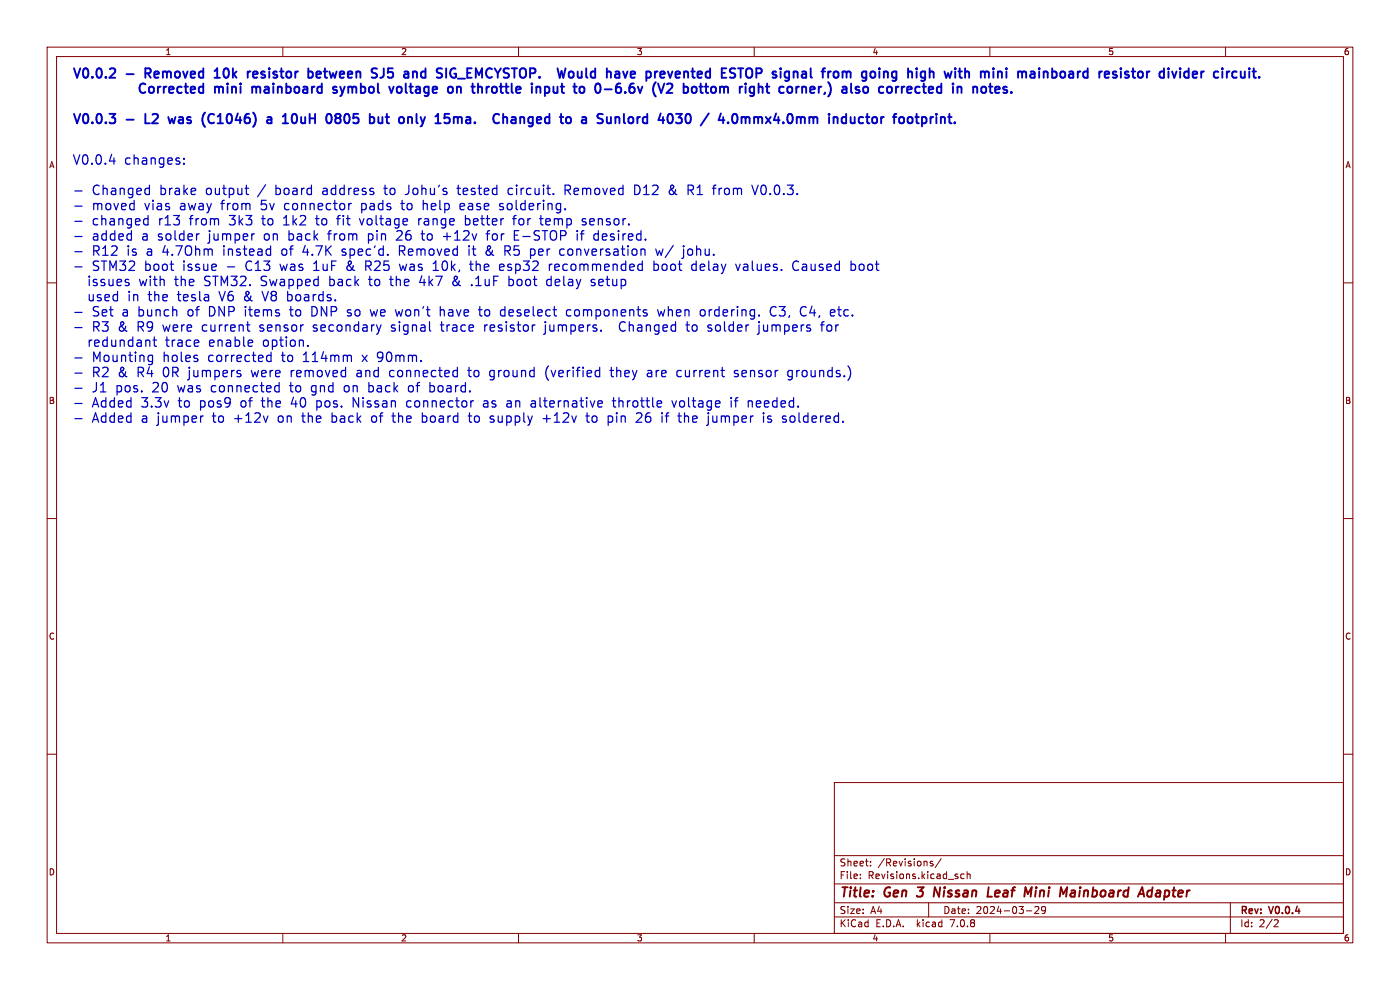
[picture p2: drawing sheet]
<svg xmlns="http://www.w3.org/2000/svg" width="297mm" height="210mm" viewBox="0 0 297 210" stroke-linecap="round" stroke-linejoin="round" font-family="sans-serif">
<g fill="none" stroke="#840000" stroke-width=".21">
<path d="M10 10h277v190h-277zM12 12h273v186h-273zM60 10v2M110 10v2M160 10v2M210 10v2M260 10v2M10 60h2M285 60h2M10 110h2M285 110h2M10 160h2"/>
<path d="M285 160h2M177 166h108v32h-108zM60 198v2M110 198v2M160 198v2M177 194.5h108M177 191.5h108M177 187.5h108M177 181.5h108M182.5 186.3v.1M182.5 185.5v.1M184.7 183.6v.1"/>
<path d="M184.7 182.8v.1M197 191.5v3M197.9 182.8l-.4-.1-.2 .2 .1 .2 .5 .2v.3h-.6M199.7 182.1l-1.3 2M204.5 185.5l-.4-.1-.3 .3 .2 .6h.5M205.2 185.5l.2-.1 .3 .1 .1 .9M205.2 184.9v1.5M210 198v2M217.7 193.2h1.2M219.5 192.4l.6-.1 .3 .4-.9 1.1h.9M221.8 192.9l-.3 .3h-.3l-.2-.3v-.3l.2-.3 .5 .1 .1 .2a1 1 0 0 1-.4 1.2h-.3M260 198v2"/>
<path d="M261 191.5v6.5M270.5 195.1l.5 .1 .2 .3-1 1.1h1"/>
</g>
<g fill="none" stroke="#840000" stroke-width=".4">
<path d="M194.5 190l.2 .2M194.7 188.2h1.2M198.1 190.2l.2-2 .9 2M209.5 190.2h.9M211.3 189l-.2 .9 .2 .3M212.1 189.4l-1 .1M219.8 188.9l-.2 1.3M219.8 188.2v.2M227.3 189h.7v1.2M228 190.1l-.7 .1M228.1 189.4l-.9 .1M243.8 188.9l.6 .1"/>
<path d="M244.3 190.1l-.2 .1M244.5 188.2l-.2 2M245.9 188.9l-.5 .1M246 189.4h-.5a.4 .4 0 0 0-.3 .4 .4 .4 0 0 0 .2 .4h.5"/>
</g>
<g fill="none" stroke="#0000c2" stroke-width=".4">
<path d="M24.1 14.5l.4 .4-.1 .5-1.2 1.1h1.3M30.8 17.9a.8 .8 0 0 0-1 0 .8 .8 0 0 0-.2 1 .75 .75 0 0 0 .4 .7 .75 .75 0 0 0 .8-.1M30.8 15.5h.8M31.6 14.5h-.8v2M31.8 18.5l.2-.1a.54 .54 0 0 1 .6 .4v.7l-.6 .2-.4-.4v-.5zM33.5 18.4v1.3M34.1 18.4l-.4 .1-.2 .3M34.7 18.4v1.3M35.3 18.4l-.4 .1-.2 .3M45.5 16.5h1.1M45.5 15.1l.6-.6v2M51 17.7v.2"/>
<path d="M51 18.4v1.3M53.1 15.2l-.4 .1M54.4 15.2h-.4l-.3 .2 .1 1 .6 .1M54.6 15.6l-.9 .2M59.2 18.4l.5 .1 .1 .2v1M60.7 17.7v2M60.7 19.6l.2 .1M60.9 18.4l-.2 .1M66 15.2l.4 .3v.6l-.4 .4M68 15.3l-.6-.1-.3 .2 .1 1h.8M68.1 15.6l-1 .2M76.6 18.5l.5-.1 .4 .4v.5l-.2 .3h-.7"/>
<path d="M78.9 18.4a.54 .54 0 0 0-.6 .4l.1 .7 .5 .2M81.4 14.5v1.4a.64 .64 0 0 1-.8 .6M90.1 19.5l.3 .2 .5-.1M90.1 15.2l-.6 .1-.2 .2 .1 .8 .7 .2M90.9 18.5l-.5-.1-.3 .2M90.9 18.4l-.1 1.8a.54 .54 0 0 1-.7 .1M96.2 14.5l.4 .1M96.4 15.6h.3v.7l-.3 .2M97.1 16.7h1.5M103.2 18.4v1.3M103.8 18.4l-.4 .1-.2 .3M104.7 18.4l-.3 .4v.5l.3 .4"/>
<path d="M109.6 19.6h.8M109.6 18.5l.6-.1 .2 .1 .1 .4-1 .1M121.6 18.4h.8M122 19.6l.4 .1M122.6 15.2v1.2l.5 .1 .3-.2M123.1 18.5l.5-.1 .4 .4v.5l-.4 .4-.5-.1-.2-.3v-.5zM123.4 15.2v1.3M124.4 14.5v1.7l.2 .3M132.6 19.5v.2M133.9 17.8a1.52 1.52 0 0 0-.2 1.8l.2 .1M133.9 18.5l-.4 .4M139 17.5a2.32 2.32 0 0 0 .1 3"/>
<path d="M144 15.2l.2 .1 .1 .3-1 .2M144.2 16.4l-.2 .1M145.1 15.2v1.3M145.2 15.3l-.1 .1M148.4 18.4h.7M148.7 19.6l.4 .1M149.5 18.4h.8M149.8 17.7v1.7l.1 .2 .4 .1M151 18.5l.5-.1 .4 .4v.5l-.4 .4-.5-.1-.2-.3v-.5zM159.8 18.4l-.6 .1-.2 .3 .1 .7 .7 .2M160.5 15.5h.7a.54 .54 0 0 0 .4-.5 .54 .54 0 0 0-.4-.5h-.7v2M170.5 18.4l.4 .1 .1 .2v1"/>
<path d="M172.6 18.4h-.4l-.3 .3 .1 .9 .6 .1M172.8 18.9l-.9 .1M180.6 17.7v1.7l.2 .3M183.2 15.2l.6 .1M183.8 16.4l-.6 .1M183.8 15.2l-.1 1.8M185 15.2l-.4 .3v.6l.4 .4M192.7 15.3h.7l.1 1.2M195.1 18.5l-.5-.1-.4 .4v.5l.2 .3h.7M203.1 18.6l.3-.2 .5 .1 .1 1.2M203.1 18.4v1.3M203.3 15.2h.8"/>
<path d="M203.6 14.5v1.7l.1 .2 .4 .1M212 15.2h.3l.3 .2v1.1M221.4 15.2v1.3M222 15.2l-.6 .2M229 15.2h.2M230.6 15.2l-.6 .1-.2 .2 .1 .8 .7 .2M246.2 16.4h.7M246.2 15.3h.7M246.9 14.5v2M247.9 14.5v.2M247.9 15.2v1.3M260.8 15.2l-.4 .2"/>
<path d="M262.2 15.2h-.4l-.4 .3 .1 .8 .7 .2M23.2 24.2h1.3l-.7 .7M24.1 24.9l.4 .4v.5l-.4 .4M30.8 24.2v2h1M35.7 24.8l.4 1.4 .4-1 .3 1M43.5 23.9l-.1 .1M44.6 24.2l-.4 .8 .1 .7 .3 .4M56.7 24.9h.8l.1 1.3M57.6 25.3l-.7 .1a.39 .39 0 0 0-.3 .4 .39 .39 0 0 0 .3 .4l.7-.1M62.4 24.2h.2a1.25 1.25 0 0 1 0 2h-.2M71.5 24.2h.6l.2 .3-.4 .5M71.5 25h.4"/>
<path d="M71.9 25l.3 .2 .1 .6-.2 .3-.6 .1M73.3 24.2l-.3 .7 .1 .9 .2 .3M81.8 24.8h.8M82.1 24.2v1.7l.1 .2 .4 .1M89.2 24.8l.5 1.4M89.7 26.2l-.2 .4-.3 .2M90.2 24.8l-.5 1.4M97.7 24.8l.3 .3v1.1M99.1 24.8l-.2 .1M99.1 25.4a.39 .39 0 0 0-.3 .4 .39 .39 0 0 0 .3 .4M108.6 24.9h.7l.1 1.3M109.4 25.3l-.7 .1a.39 .39 0 0 0-.3 .4 .39 .39 0 0 0 .3 .4l.7-.1"/>
<path d="M110.4 25l.2-.2 .5 .1 .1 1.3M110.4 24.8v1.4M112.2 26.7h.6M112.8 24.8h-.3l-.4 .4 .1 .8 .6 .2M127.8 26l-.3 .2-.8-.1M127.9 24.2h-.8l-.4 .3 .2 .5 .9 .4M132.4 24.2v1.7l.2 .3M136.4 25.8l.3 .4 .6-.1M137.3 24.9l-.6-.1-.3 .4M150.4 24.1l-1.8 2.5M158.7 24.8l.3 .3v1.1M159.1 20.3l.5 .1"/>
<path d="M160 24.8v1.4M160.7 24.9l-.4-.1-.3 .2M164.6 24.1l-.4 1.4h1.2M165.1 24.8v1.4M186.9 24.8v1.4M187.5 24.8l-.4 .1-.2 .3M189.4 24.8h.8M202.6 26v.2"/>
</g>
<g fill="none" stroke="#0000c2" stroke-width=".25">
<path d="M23.2 34.2h1.3M56.4 39.2l-1.8 2.5M58.5 39.3v2M59.1 39.9l-.6 .1M81.4 39.9h.8M81.7 39.3v1.7l.1 .2 .4 .1M98.9 39.9h-.4l-.2 .3 .1 1 .5 .1M109.6 39.3v.2M109.6 39.9v1.4M120.6 39.3l.4 .4-.1 .4-.3 .2M136.5 39.8l.6-.5v2M154.4 39.9l.3 .4v.6l-.3 .4"/>
<path d="M15.9 40.5h1.5M15.9 43.7h1.5M15.9 47h1.5M15.9 50.2h1.5M15.9 53.4h1.5M15.9 56.6h1.5M35 52.1l-.5 1.4h1.3M37 59.3h.8M43.8 58.6l-.3 .2-.1 .4 .2 .2 .6 .2M46.8 43.2h.8M47.5 52.8v1.4M48.6 47.5l.3 .2"/>
<path d="M52.8 55.4a1.08 1.08 0 0 0-.6 1 1.08 1.08 0 0 0 .6 1M55.4 44.3l.3 .2h.5M55.5 42.5l-.1 .9 .3-.1h.5M55.5 46.4h.8M55.8 45.7v1.7l.3 .3M55.8 58.6l-.3 .2-.1 .4 .2 .2 .6 .2M56.7 49.6l-.4 .1-.2 .3 .1 .7 .5 .2M58.5 41.2l.6 .1M59.4 56l.4 1.4 .4-1 .3 1M60.2 47.7h1.1M60.4 46.2l.3-.5v2M60.5 44.4l.6 .1"/>
<path d="M60.6 52.9l-.4-.1-.3 .2-.1 .8a.54 .54 0 0 0 .8 .3M61.1 43.2l-.6 .1M61.5 49.6l.6 .1M62.1 50.8l-.6 .1M64.3 53.5h1.2M65.2 52.8v1.4M66.5 57.4h1.2M66.9 46.4h.8M67.2 47.4l.1 .2 .4 .1M68.5 40h.8M69.2 40.5h-.5a.39 .39 0 0 0-.3 .4 .39 .39 0 0 0 .3 .4h.5M69.5 49.6h.8"/>
<path d="M70 59.4l.5-.1 .4 .3v.6l-.2 .3h-.7M72.8 45.7v.2M72.8 46.4v1.3M72.8 53.5l.5 .1 .1 .3-.3 .3h-.4M72.8 52.8l.5 .1M74.2 56.4l.9 1M74.5 55.9l-.1 .1M74.9 56.3l-.1 .5-.5 .6M76.7 43.3l.6-.1 .4 .3v.6l-.2 .3h-.8M76.7 43.2v2M78.3 46.4l-.4 .4v.5l.4 .4M78.4 49.6l.5 .1 .2 .3-.1 .7-.6 .2"/>
<path d="M79.9 59.3l-.4 .3v.6l.4 .4M80.5 56.2l-1.1 1.2h1.2M84.6 59.3l-.4 .1M84.7 52.2h.8l.4 .3-.2 .6-1 .1M85.2 53.2l.7 1M86.3 56l-.4 1.4M86.7 43.2l-.3 .3v.6l.3 .4M87 56.7v.6M90.1 46.5h.7l.1 1.2M90.8 49.7l.5-.1 .4 .4M90.9 46.9l-.6 .1a.39 .39 0 0 0-.3 .3 .39 .39 0 0 0 .3 .4l.6-.1M91 58.6v2"/>
<path d="M91.7 50.6l-.4 .3-.5-.1M91.8 43.2l-.3 .2v.8l.3 .3M91.8 59.3l-.8 .7M92.5 43.6l-1 .2M94 57.2l.3 .2 .3-.1M94.3 55.4l-.3 .2M94.5 55.4l.1 .1M96.5 50.9h1.1M99.2 40.4l-.9 .2M100 43.2l-.6 .1M100.1 43.7h-.5a.39 .39 0 0 0-.3 .4 .39 .39 0 0 0 .3 .4h.5M100.2 52.8h.7"/>
<path d="M100.5 54.1l.4 .1M101.3 46.5l-.6-.1-.2 .3v.9h.8M101.3 56l.5 .1 .1 .2v1.1M101.4 46.9l-.9 .1M102.9 59.3l.1 1.2M104.5 49.8l.6-.2 .4 .4v.6l-.2 .2-.5 .1-.3-.2M107.7 43.3l.3-.1 .5 .1M107.7 44.3l.3 .2 .5-.2M109.3 52.9h.5l.3 .2M110.1 54l-.3 .2h-.5M110.4 59.3l.3 .3v.6l-.3 .4M110.7 46.4l.4 .4v.5l-.4 .4"/>
<path d="M110.9 50.2h1.6M117.6 46.4v1.3M117.9 46.4l-.3 .2M119.6 58.6l.1 1.9M120.4 40.3l.6 1M120.4 56.1l-.6-.1-.4 .4v.6l.2 .3h.8M122.4 52.8v1.4M122.5 52.9l-.1 .1M122.6 40l-.5-.1-.3 .3 .1 1h.7M122.7 40.4l-.9 .2M126.2 49.7l-.2 .3v.6l.2 .2M126.9 46.4v1.3"/>
<path d="M127.2 46.4l-.3 .2M128.5 59.3h.8M128.8 58.6v1.7l.1 .2 .4 .1M129.5 50.8l.6 .1M129.5 50l.1 .2 .5 .1M130.1 49.6l-.5 .1-.1 .2M136.5 41.3h1.2M140.6 56.1l.5-.1 .4 .4-.1 .8-.3 .2-.5-.1M142.8 52.1l-1.7 2.5M142.9 56l-.4 .1-.2 .3 .1 .8 .5 .2M147.9 41.3h1.1M148.1 52.8h.3l.2 .3v1.1"/>
<path d="M150.5 57.3l.1 .1M160.6 56v1.1l.3 .3M163.4 41.1v.2M172.1 56l.1 1.3 .4 .1 .3-.2M172.9 56v1.4M184.9 56.1l.2 .3v.6l-.2 .3M185.7 56h.8M186 55.4v1.7l.1 .2 .4 .1M15.9 66.3h1.5M15.9 69.5h1.5M15.9 75.9h1.5M15.9 79.1h1.5"/>
<path d="M31.4 62.5h.8M34.6 68.9l.3 1.4M34.7 78.3v1.2M37.6 62.5h.8M37.9 61.8v1.7l.3 .3M40 65.9v.9M40.2 77.9v.2M40.2 78.6v1.7l-.3 .3M43.4 60.5l.8 .1M43.7 68.9l-.6 .1-.2 .3 .1 .8 .7 .2M44.5 65v2h.4M46.5 61.8l.6 2 .7-2"/>
<path d="M52.5 62.9l.7 .8M52.5 61.8l.3 .4-.7 .7M52.7 65.7h.8M53.1 63.2l-.6 .6M53.3 78.6l.4 1.3 .4-.9 .4 .9M55.1 70.2h.8M55.4 60.5l.8 .1M55.9 69l-.5-.1-.3 .3 .1 .3 .7 .2M56.5 72.1l-.5 .2-.1 .8a.54 .54 0 0 0 .6 .4M56.9 61.8l-.6 2M59.7 75.4h.8M61.4 65.7h.8"/>
<path d="M61.7 66.7l.1 .2 .4 .1M62.2 78.6h.2M62.9 62.6l-.2 .3v.5l.2 .3M64.4 76.7h1.1M66.7 69.6l.5 .1 .1 .3-.3 .3h-.4M66.7 68.9l.5 .1M66.9 65.1l.4 .8-.1 .7-.3 .3M75.7 65.7l-.4 .4v.6l.4 .3M76 78.6l.6 .1v1.2M76.6 79.1h-.6M76.6 79.8l-.6 .1M76.8 75.4l1.1 1.3"/>
<path d="M77.9 75.4l-1.1 1.3M80.8 65.8v1.1M81 74.8l.2 .3M81.2 75.8l-.3 .7M81.2 75.5l-.2 .3M81.7 66.2l-1 .2M83.1 69.5l.5 .1 .3 .3-.1 .3-.6 .1M83.1 69h.7M84.5 78.7l-.1 .3v.5l.1 .3M86.3 66.9l.4 .1M86.7 65.7l-.4 .1M94.8 68.9v1.4"/>
<path d="M95.4 65.7l.6 .1 .1 1.2M95.4 68.9l-.4 .1-.2 .3M96.1 66.2l-.7 .1M96.1 66.9l-.7 .1M97.6 60.6h.1M101.6 79l-.4-.4a.54 .54 0 0 0-.7 .4v.5l.2 .3 .5 .1 .4-.4M104 69.6l.9-.2-.1-.4-.5-.1-.3 .3 .1 1h.7M106.4 78.6l-.4 .1M109.7 66.9l.2 .1M110 65.7l-.3 .3 .3 .4M117.5 70.1l-.6 .2M117.5 68.9v1.4"/>
<path d="M117.9 78.6l-.5 1.3M118.6 78.7v1.1M119.5 79.1l-1 .1M122.7 65.8l.2 .3v.6l-.2 .2M123.8 65.7v1.3M124.4 65.7l-.6 .2M131.1 78.6l.5 .1 .1 .2v1M131.4 69.4a.75 .75 0 0 0 .4 .8 .75 .75 0 0 0 .8-.1M131.5 68.7l-.1 .4M132.8 78.6l-.3 .3v.7l.3 .3M133.5 69.1l.3-.2 .5 .1 .1 1.3M133.5 68.3v2"/>
<path d="M133.5 79.1l-1 .1M140.4 79.6l.2 .3h.4M141 78.6h-.4l-.2 .3M141.3 79.1l-.9 .1M142.4 65.7l.2 .3v1M144.2 65.7h-.4l-.3 .3 .1 .9 .6 .1M144.5 66.2l-1 .2M147.2 78.6v1.3M147.8 78.6l-.4 .1-.2 .3M153.7 70l.3 .3M159.2 78.8l.3-.2 .5 .1 .1 1.2M159.2 78.6v1.3"/>
<path d="M164.1 68.9l.4 .1 .1 .2M164.6 69.2v1.1M165.2 68.9l-.5 .1-.1 .2M167.5 66.9l-.2 .4M171 78.7l.2 .3v.5l-.2 .3M177.7 68.9h.2M15.9 82.4h1.5M15.9 85.6h1.5M15.9 88.8h1.5M37.7 81.8l.4 1.3M42.5 85v2M42.5 86.3l.2 .1"/>
<path d="M42.7 85l-.2 .1M45 88.2h.8M45.6 81.8h-.4l-.4 .4 .1 .7 .7 .2M49.8 88.8h1.5M51.8 85l-.5 .1-.2 .3 .1 .8 .6 .2M55.4 85h.8M55.8 86.3l.4 .1M59.9 88.3l-.5-.1-.4 .4v.6l.2 .3h.7M61.4 81.8h.8M61.7 81.1v1.7l.1 .2 .4 .1M61.8 85.7h1.2M62.7 85v1.4"/>
<path d="M66.5 81.8l.5 .1M67 83l-.5 .1M67 81.8v1.6l-.2 .3M67.4 85h.4l.4 .4-.1 .8-.7 .2M71.2 88.3l.2 .3v.6l-.2 .3M73.9 81.9l.2 .3v.6l-.2 .2M74.9 84.4l1.2 2v-2M80.3 81.8l-.2 .1M80.3 82.4a.39 .39 0 0 0-.3 .4 .39 .39 0 0 0 .3 .3M80.5 88.2h.7M84.8 88.2l.5 .1 .1 .2v1.1M88.3 81.8h.7"/>
<path d="M88.6 85l-.4 .1-.2 .3 .1 .8 .5 .2M88.8 81.1l-.3 .3v1.7M91.4 89.4l.3 .2 .5-.1M92.2 88.3l-.5-.1-.3 .2M93.1 83h.7M93.1 81.9h.7M101.3 88.2l.4 .4v.6l-.4 .4M104.4 86.3h.7M105.1 85.1l-.5-.1-.2 .3 .1 .3 .6 .2M109.7 85h.3l.3 .3v1.1M115.3 85h.8M115.6 84.4v1.7l.1 .2 .4 .1"/>
<path d="M117.6 89.6h1.1M118 87.9l.2-.3v2M131.6 85l.5 .1 .1 .2v1.1M133.1 85v1.4M133.7 85l-.4 .1-.2 .3M145 85.1l.2 .3v.6l-.2 .3M145.2 87.6v2M145.8 88.2l-.6 .2M146.1 84.4v1.7l.3 .3M155.7 89.5l.6 .1M155.7 88.2v2M156.3 88.2l-.6 .1"/>
<path d="M158.7 85v1.4M159.5 85.1l-.5-.1-.3 .2M162.8 85l.2 .1 .1 .4-.9 .2M163 86.3l-.2 .1M168.3 88.2l-.5 .1-.2 .3 .1 .8 .6 .2M172.5 88.2l-.2 .3v.8l.2 .3M173.2 88.7l-.9 .2"/>
</g>
<g font-size="2.8" fill="#0000c2">
<text x="15.2" y="16.8">V0.0.2</text>
<text x="26.9" y="16.8">-</text>
<text x="31.7" y="16.8">Removed</text>
<text x="47.3" y="16.8">10k</text>
<text x="55" y="16.8">resistor</text>
<text x="68.7" y="16.8">between</text>
<text x="83" y="16.8">SJ5</text>
<text x="90.6" y="16.8">and</text>
<text x="98.4" y="16.8">SIG_EMCYSTOP.</text>
<text x="125.7" y="16.8">Would</text>
<text x="136.8" y="16.8">have</text>
<text x="146" y="16.8">prevented</text>
<text x="162.8" y="16.8">ESTOP</text>
<text x="174.4" y="16.8">signal</text>
<text x="185.8" y="16.8">from</text>
<text x="195" y="16.8">going</text>
<text x="205.5" y="16.8">high</text>
<text x="214.2" y="16.8">with</text>
<text x="222.5" y="16.8">mini</text>
<text x="231.2" y="16.8">mainboard</text>
<text x="249.3" y="16.8">resistor</text>
<text x="262.9" y="16.8">divider</text>
<text x="36.2" y="20">Corrected</text>
<text x="52.9" y="20">mini</text>
<text x="61.6" y="20">mainboard</text>
<text x="79.6" y="20">symbol</text>
<text x="92.4" y="20">voltage</text>
<text x="105.6" y="20">on</text>
<text x="111.5" y="20">throttle</text>
<text x="124.9" y="20">input</text>
<text x="134.7" y="20">to</text>
<text x="140" y="20">0-6.6v</text>
<text x="153" y="20">(V2</text>
<text x="160.3" y="20">bottom</text>
<text x="173" y="20">right</text>
<text x="182.3" y="20">corner,)</text>
<text x="196.4" y="20">also</text>
<text x="205" y="20">corrected</text>
<text x="15.2" y="26.4">V0.0.3</text>
<text x="26.9" y="26.4">-</text>
<text x="31.7" y="26.4">L2</text>
<text x="37.5" y="26.4">was</text>
<text x="45.4" y="26.4">(C1046)</text>
<text x="60" y="26.4">a</text>
<text x="64.1" y="26.4">10uH</text>
<text x="74.2" y="26.4">0805</text>
<text x="84.1" y="26.4">but</text>
<text x="91.2" y="26.4">only</text>
<text x="99.7" y="26.4">15ma.</text>
<text x="113.6" y="26.4">Changed</text>
<text x="128.7" y="26.4">to</text>
<text x="134" y="26.4">a</text>
<text x="138.1" y="26.4">Sunlord</text>
<text x="151.8" y="26.4">4030</text>
<text x="161.8" y="26.4">/</text>
<text x="166.2" y="26.4">4.0mmx4.0mm</text>
<text x="190.3" y="26.4">inductor</text>
<text x="15.2" y="35.1">V0.0.4</text>
<text x="26.5" y="35.1">changes:</text>
<text x="19.6" y="41.5">Changed</text>
<text x="34.2" y="41.5">brake</text>
<text x="44.3" y="41.5">output</text>
<text x="55.7" y="41.5">/</text>
<text x="59.7" y="41.5">board</text>
<text x="70.1" y="41.5">address</text>
<text x="83.6" y="41.5">to</text>
<text x="88.4" y="41.5">Johu's</text>
<text x="99.8" y="41.5">tested</text>
<text x="110.9" y="41.5">circuit.</text>
<text x="123.2" y="41.5">Removed</text>
<text x="138.3" y="41.5">D12</text>
<text x="146" y="41.5">&amp;</text>
<text x="150.4" y="41.5">R1</text>
<text x="156.2" y="41.5">from</text>
<text x="164.9" y="41.5">V0.0.3.</text>
<text x="19.6" y="44.7">moved</text>
<text x="19.6" y="48">changed</text>
<text x="31" y="44.7">vias</text>
<text x="34" y="48">r13</text>
<text x="38.8" y="44.7">away</text>
<text x="40.9" y="48">from</text>
<text x="47.9" y="44.7">from</text>
<text x="49.6" y="48">3k3</text>
<text x="56.7" y="44.7">5v</text>
<text x="57" y="48">to</text>
<text x="61.8" y="48">1k2</text>
<text x="62" y="44.7">connector</text>
<text x="69.1" y="48">to</text>
<text x="73.9" y="48">fit</text>
<text x="78.6" y="44.7">pads</text>
<text x="79.1" y="48">voltage</text>
<text x="87.6" y="44.7">to</text>
<text x="91.8" y="48">range</text>
<text x="92.4" y="44.7">help</text>
<text x="100.7" y="44.7">ease</text>
<text x="102.1" y="48">better</text>
<text x="109.4" y="44.7">soldering.</text>
<text x="112.7" y="48">for</text>
<text x="118.8" y="48">temp</text>
<text x="128" y="48">sensor.</text>
<text x="19.6" y="51.2">added</text>
<text x="30.4" y="51.2">a</text>
<text x="34.1" y="51.2">solder</text>
<text x="45.3" y="51.2">jumper</text>
<text x="57.3" y="51.2">on</text>
<text x="62.8" y="51.2">back</text>
<text x="71.7" y="51.2">from</text>
<text x="80.4" y="51.2">pin</text>
<text x="86.9" y="51.2">26</text>
<text x="92.6" y="51.2">to</text>
<text x="97.4" y="51.2">+12v</text>
<text x="107.1" y="51.2">for</text>
<text x="113.2" y="51.2">E-STOP</text>
<text x="126.9" y="51.2">if</text>
<text x="130.9" y="51.2">desired.</text>
<text x="19.6" y="54.4">R12</text>
<text x="19.6" y="57.6">STM32</text>
<text x="27.3" y="54.4">is</text>
<text x="31" y="57.6">boot</text>
<text x="31.8" y="54.4">a</text>
<text x="35.5" y="54.4">4.7Ohm</text>
<text x="39.5" y="57.6">issue</text>
<text x="48.7" y="54.4">instead</text>
<text x="49.1" y="57.6">-</text>
<text x="53.4" y="57.6">C13</text>
<text x="61.1" y="57.6">was</text>
<text x="61.4" y="54.4">of</text>
<text x="66.3" y="54.4">4.7K</text>
<text x="68.5" y="57.6">1uF</text>
<text x="74.9" y="54.4">spec'd.</text>
<text x="75.9" y="57.6">&amp;</text>
<text x="80.2" y="57.6">R25</text>
<text x="87.4" y="54.4">Removed</text>
<text x="87.9" y="57.6">was</text>
<text x="95.3" y="57.6">10k,</text>
<text x="102.5" y="54.4">it</text>
<text x="103.6" y="57.6">the</text>
<text x="106.5" y="54.4">&amp;</text>
<text x="110.1" y="57.6">esp32</text>
<text x="110.8" y="54.4">R5</text>
<text x="116.6" y="54.4">per</text>
<text x="121" y="57.6">recommended</text>
<text x="123.3" y="54.4">conversation</text>
<text x="143.5" y="57.6">boot</text>
<text x="144.1" y="54.4">w/</text>
<text x="150.2" y="54.4">johu.</text>
<text x="152" y="57.6">delay</text>
<text x="161.8" y="57.6">values.</text>
<text x="174.1" y="57.6">Caused</text>
<text x="19" y="60.9">issues</text>
<text x="19" y="64.1">used</text>
<text x="27.8" y="64.1">in</text>
<text x="30.2" y="60.9">with</text>
<text x="32.5" y="64.1">the</text>
<text x="38.1" y="60.9">the</text>
<text x="39" y="64.1">tesla</text>
<text x="44.7" y="60.9">STM32.</text>
<text x="48.3" y="64.1">V6</text>
<text x="53.8" y="64.1">&amp;</text>
<text x="57" y="60.9">Swapped</text>
<text x="58.1" y="64.1">V8</text>
<text x="63.6" y="64.1">boards.</text>
<text x="71.9" y="60.9">back</text>
<text x="80.7" y="60.9">to</text>
<text x="85.5" y="60.9">the</text>
<text x="92.1" y="60.9">4k7</text>
<text x="99.4" y="60.9">&amp;</text>
<text x="103.8" y="60.9">.1uF</text>
<text x="112" y="60.9">boot</text>
<text x="120.5" y="60.9">delay</text>
<text x="130.3" y="60.9">setup</text>
<text x="19.6" y="67.3">Set</text>
<text x="19.6" y="70.5">R3</text>
<text x="25.4" y="70.5">&amp;</text>
<text x="26.2" y="67.3">a</text>
<text x="29.8" y="70.5">R9</text>
<text x="29.9" y="67.3">bunch</text>
<text x="35.5" y="70.5">were</text>
<text x="40.8" y="67.3">of</text>
<text x="44.2" y="70.5">current</text>
<text x="45.6" y="67.3">DNP</text>
<text x="53.6" y="67.3">items</text>
<text x="56.7" y="70.5">sensor</text>
<text x="63.6" y="67.3">to</text>
<text x="68.4" y="67.3">DNP</text>
<text x="68.4" y="70.5">secondary</text>
<text x="76.4" y="67.3">so</text>
<text x="81.7" y="67.3">we</text>
<text x="85.4" y="70.5">signal</text>
<text x="87.4" y="67.3">won't</text>
<text x="96.3" y="70.5">trace</text>
<text x="97.1" y="67.3">have</text>
<text x="105.8" y="70.5">resistor</text>
<text x="105.9" y="67.3">to</text>
<text x="110.7" y="67.3">deselect</text>
<text x="119" y="70.5">jumpers.</text>
<text x="125.1" y="67.3">components</text>
<text x="135.6" y="70.5">Changed</text>
<text x="144.8" y="67.3">when</text>
<text x="150.2" y="70.5">to</text>
<text x="154.2" y="67.3">ordering.</text>
<text x="155.1" y="70.5">solder</text>
<text x="166.2" y="70.5">jumpers</text>
<text x="169.4" y="67.3">C3,</text>
<text x="176.1" y="67.3">C4,</text>
<text x="19" y="73.7">redundant</text>
<text x="19.6" y="77">Mounting</text>
<text x="34.9" y="77">holes</text>
<text x="35.8" y="73.7">trace</text>
<text x="44.8" y="77">corrected</text>
<text x="45.4" y="73.7">enable</text>
<text x="57.1" y="73.7">option.</text>
<text x="60.8" y="77">to</text>
<text x="65.6" y="77">114mm</text>
<text x="78.6" y="77">x</text>
<text x="82.1" y="77">90mm.</text>
<text x="19.6" y="80.2">R2</text>
<text x="19.6" y="83.4">J1</text>
<text x="24.9" y="83.4">pos.</text>
<text x="25.4" y="80.2">&amp;</text>
<text x="29.8" y="80.2">R4</text>
<text x="33" y="83.4">20</text>
<text x="35.5" y="80.2">0R</text>
<text x="38.7" y="83.4">was</text>
<text x="41.3" y="80.2">jumpers</text>
<text x="46.1" y="83.4">connected</text>
<text x="55" y="80.2">were</text>
<text x="63.2" y="83.4">to</text>
<text x="63.7" y="80.2">removed</text>
<text x="68.1" y="83.4">gnd</text>
<text x="75.4" y="83.4">on</text>
<text x="78" y="80.2">and</text>
<text x="80.9" y="83.4">back</text>
<text x="85.4" y="80.2">connected</text>
<text x="89.7" y="83.4">of</text>
<text x="94.6" y="83.4">board.</text>
<text x="102.5" y="80.2">to</text>
<text x="107.3" y="80.2">ground</text>
<text x="119.5" y="80.2">(verified</text>
<text x="133.8" y="80.2">they</text>
<text x="141.8" y="80.2">are</text>
<text x="148.5" y="80.2">current</text>
<text x="161" y="80.2">sensor</text>
<text x="172.7" y="80.2">grounds.)</text>
<text x="19.6" y="86.6">Added</text>
<text x="19.6" y="89.8">Added</text>
<text x="30.3" y="86.6">3.3v</text>
<text x="30.3" y="89.8">a</text>
<text x="34" y="89.8">jumper</text>
<text x="38.5" y="86.6">to</text>
<text x="43.4" y="86.6">pos9</text>
<text x="46.1" y="89.8">to</text>
<text x="51" y="89.8">+12v</text>
<text x="52.4" y="86.6">of</text>
<text x="57.2" y="86.6">the</text>
<text x="60.7" y="89.8">on</text>
<text x="63.8" y="86.6">40</text>
<text x="66.2" y="89.8">the</text>
<text x="69.5" y="86.6">pos.</text>
<text x="72.7" y="89.8">back</text>
<text x="77.5" y="86.6">Nissan</text>
<text x="81.5" y="89.8">of</text>
<text x="86.4" y="89.8">the</text>
<text x="89.3" y="86.6">connector</text>
<text x="92.9" y="89.8">board</text>
<text x="103.3" y="89.8">to</text>
<text x="106" y="86.6">as</text>
<text x="108.1" y="89.8">supply</text>
<text x="111.3" y="86.6">an</text>
<text x="116.8" y="86.6">alternative</text>
<text x="119.6" y="89.8">+12v</text>
<text x="129.3" y="89.8">to</text>
<text x="134.2" y="89.8">pin</text>
<text x="134.6" y="86.6">throttle</text>
<text x="140.6" y="89.8">26</text>
<text x="146.3" y="89.8">if</text>
<text x="147.5" y="86.6">voltage</text>
<text x="150.3" y="89.8">the</text>
<text x="156.9" y="89.8">jumper</text>
<text x="160.3" y="86.6">if</text>
<text x="164.3" y="86.6">needed.</text>
<text x="168.9" y="89.8">is</text>
<text x="173.4" y="89.8">soldered.</text>
</g>
<g font-size="2.8" fill="#840000">
<text x="178" y="190.9">Title:</text>
<text x="187.7" y="190.9">Gen</text>
<text x="195.5" y="190.9">3</text>
<text x="199.7" y="190.9">Nissan</text>
<text x="212" y="190.9">Leaf</text>
<text x="220.6" y="190.9">Mini</text>
<text x="228.9" y="190.9">Mainboard</text>
<text x="246.6" y="190.9">Adapter</text>
</g>
<g font-size="2.1" fill="#840000">
<text x="178" y="184">Sheet:</text>
<text x="186.2" y="184">/Revisions/</text>
<text x="178" y="186.7">File:</text>
<text x="184.1" y="186.7">Revisions.kicad_sch</text>
<text x="178" y="196.9">KiCad</text>
<text x="178" y="194.1">Size:</text>
<text x="184.7" y="194.1">A4</text>
<text x="185.7" y="196.9">E.D.A.</text>
<text x="194.6" y="196.9">kicad</text>
<text x="200" y="194.1">Date:</text>
<text x="201.8" y="196.9">7.0.8</text>
<text x="207" y="194.1">2024-03-29</text>
<text x="263" y="194.3">Rev:</text>
<text x="263" y="196.9">Id:</text>
<text x="267.1" y="196.9">2/2</text>
<text x="269.4" y="194.3">V0.0.4</text>
</g>
<g font-size="1.8" fill="#840000">
<text x="35" y="11.9">1</text>
<text x="85" y="11.9">2</text>
<text x="135" y="11.9">3</text>
<text x="185" y="11.9">4</text>
<text x="235" y="11.9">5</text>
<text x="285" y="11.9">6</text>
<text x="10.3" y="35.9">A</text>
<text x="285.3" y="35.9">A</text>
<text x="10.3" y="85.9">B</text>
<text x="285.3" y="85.9">B</text>
<text x="10.3" y="135.9">C</text>
<text x="285.3" y="135.9">C</text>
<text x="10.3" y="185.9">D</text>
<text x="285.3" y="185.9">D</text>
<text x="35" y="199.9">1</text>
<text x="85" y="199.9">2</text>
<text x="135" y="199.9">3</text>
<text x="185" y="199.9">4</text>
<text x="235" y="199.9">5</text>
<text x="285" y="199.9">6</text>
</g>
</svg>
